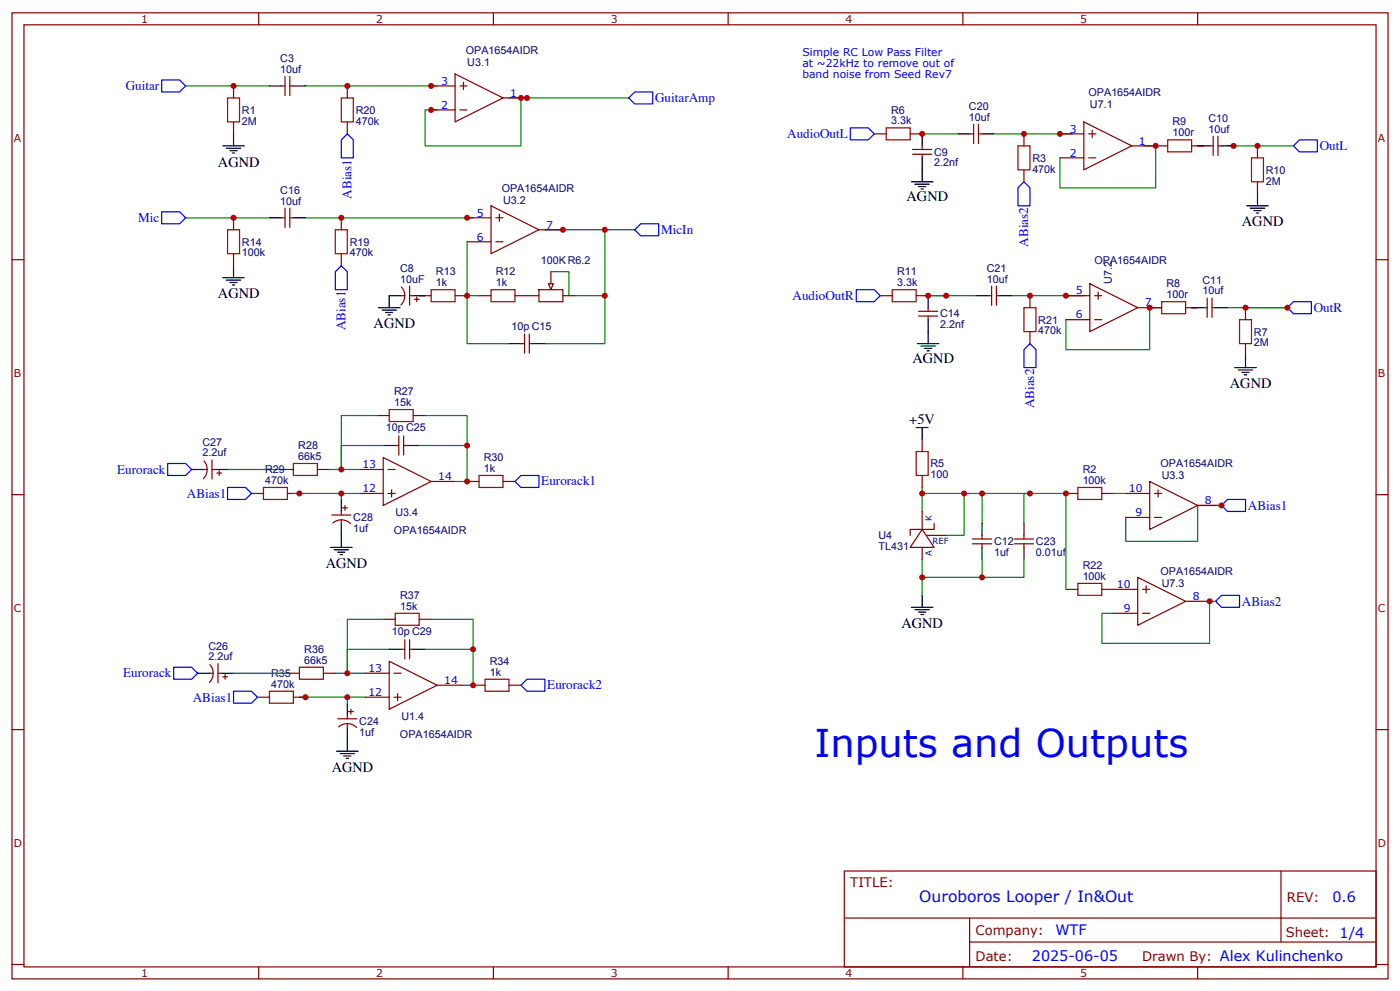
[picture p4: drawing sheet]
<svg xmlns="http://www.w3.org/2000/svg" width="412mm" height="292mm" viewBox="0 0 412 292" stroke-linecap="round" stroke-linejoin="round" font-family="sans-serif">
<g fill="none" stroke="#870000" stroke-width=".35">
<path d="M3.5 3.8h405.4v284.3h-405.4zM7.1 7.3h398.2v277.3h-398.2zM76.2 3.8v3.5M145.3 3.8v3.5M214.5 3.8v3.5M283.6 3.8v3.5M352.8 3.8v3.5M68.8 25.3v3.5M68.8 35.9v3.5M82.9 25.3h1.1M84 22.5v5.6M85.4 22.5v5.6"/>
<path d="M85.4 25.3h1M257.5 39.4h3.6M268.1 39.4h3.5M268.8 44h5.7M268.8 45.4h5.7M271.6 42.9v1.1M271.6 45.4v1.1M340.4 42.9h3.6M351 42.9h3.5M370.4 42.9v3.6M370.4 53.5v3.5M3.5 76.4h3.6"/>
<path d="M162.3 80v3.5M405.3 76.4h3.6M141.1 87h3.5M151.7 87h7M158.7 85.3h7.1v3.5h-7.1zM165.8 87h3.5M259.3 87h3.5M269.9 87h3.5M270.6 91.6h5.6M270.6 93h5.6M273.4 90.6v1M273.4 93v1.1"/>
<path d="M338.7 90.6h3.5M349.2 90.6h3.6M366.9 90.6v3.5M366.9 101.1v3.6M3.5 145.6h3.6M405.3 145.6h3.6M3.5 214.7h3.6M405.3 214.7h3.6M248.7 256.4h156.6v28.2h-156.6zM377.3 256.4v20.9M248.7 270.2h156.5M285.6 277.3h119.6"/>
<path d="M285.6 270.2v14.1M3.5 283.9h3.6M76.2 284.6v3.5M145.3 284.6v3.5M214.5 284.6v3.5M283.6 284.6v3.5M352.8 284.6v3.5M405.3 283.9h3.6"/>
</g>
<g fill="none" stroke="#00f" stroke-width=".35">
<path d="M47.6 23.5h5.3l1.8 1.8-1.8 1.8h-5.3zM102.3 39.4l1.8 1.8v5.3h-3.6v-5.3zM185.2 28.8l1.8-1.7h5.3v3.5h-5.3zM250.5 37.6h5.3l1.7 1.8-1.7 1.8h-5.3zM299.9 55.3l1.7-1.8 1.8 1.8v5.3h-3.5zM381 42.9l1.8-1.7h5.3v3.5h-5.3zM47.6 62.3h5.3l1.8 1.8-1.8 1.8h-5.3zM100.5 78.2l1.8 1.8v5.3h-3.5v-5.3zM187 67.6l1.7-1.7h5.3v3.5h-5.3zM252.2 85.3h5.3l1.8 1.7-1.8 1.8h-5.3zM381 88.8h5.3v3.5h-5.3l-1.8-1.7zM303.4 101.1l1.8 1.8v5.3h-3.6v-5.3z"/>
<path d="M359.8 148.8l1.8-1.8h5.3v3.5h-5.3zM358.1 177l1.7-1.8h5.3v3.6h-5.3z"/>
</g>
<g fill="none" stroke="#008700" stroke-width=".35">
<path d="M54.7 25.3h24.7M90 25.3h38.8M149.9 28.8h3.6v14.1h-28.3v-10.6h3.6M153.5 28.8h31.7M271.6 39.4h10.6M292.8 39.4h22.9M336.9 42.9h3.5v12.4h-28.2v-8.8M361.6 42.9h19.4M54.7 64.1h24.7M90 64.1h49.3M137.6 71.2v15.8M160.5 67.6h17.7v19.4h-8.9"/>
<path d="M162.3 80h5.3v7M178.2 67.6h8.8M137.6 87v14.1h12.3M137.6 87h3.5M178.2 87v14.1h-17.7M273.4 87h14.1M298.1 87h21.2M340.4 90.6h-1.7v12.3h-24.7v-8.8M351 90.6h1.8M361.6 90.6h17.6M271.6 145.2h17.7v8.9M271.6 143.5v7"/>
<path d="M284 145.2v12.4h-5.3M359.8 148.8h-7v10.5h-21.2v-7M271.6 164.6v10.6M289.3 164.6v5.3h-17.7M358.1 177h-1.8v12.3h-31.7v-8.8h3.5"/>
</g>
<g fill="none" stroke="#000" stroke-width=".35">
<path d="M68.8 39.4v3.5M79.4 25.3h3.5M86.4 25.3h3.6M271.6 39.4v3.5M65.6 42.9h6.4M66.7 43.6h4.2M67.7 44.3h2.1M68.4 45h.7M268.5 53.5h6.3M269.5 54.2h4.3M270.6 54.9h2.1M271.3 55.6h.7"/>
<path d="M271.6 46.5v7M370.4 57v3.6M68.8 78.2v3.5M367.2 60.6h6.4M368.3 61.3h4.2M369.4 62h2.1M370.1 62.7h.7M65.6 81.7h6.4M66.7 82.4h4.2M67.7 83.1h2.1M68.4 83.9h.7M111.5 90.6h6.3"/>
<path d="M112.5 91.3h4.3M113.6 92h2.1M114.3 92.7h.7M114.7 87v3.6M273.4 87v3.6M273.4 94.1v7M270.2 101.1h6.4M271.3 101.8h4.2M272.3 102.6h2.2M273 103.3h.8M363.7 108.2h6.4M364.8 108.9h4.2"/>
<path d="M365.8 109.6h2.1M366.5 110.3h.7M366.9 104.7v3.5M269.9 125.8h3.5M271.6 125.8v3.6M268.5 178.8h6.3M269.5 179.5h4.3M271.6 175.2v3.6M270.6 180.2h2.1M271.3 180.9h.7"/>
</g>
<path d="M67 28.8h3.6v7.1h-3.6zM261.1 37.6h7v3.6h-7zM344 41.2h7v3.5h-7zM368.7 46.5h3.5v7h-3.5zM144.6 85.3h7.1v3.5h-7.1zM262.8 85.3h7.1v3.5h-7.1zM342.2 88.8h7v3.5h-7zM365.1 94.1h3.6v7h-3.6z" fill="none" stroke="#a10000" stroke-width=".35"/>
<path d="M161.6 83.5h1.4l-.7 1.8z" fill="#efefef" stroke="#870000" stroke-width=".35"/>
<g fill="none" stroke="#870000" stroke-width=".35">
<path d="M102.3 25.3v3.5M102.3 35.9v3.5M127 32.3h7.1M127 25.3h7.1M134.1 21.8l14.1 7-14.1 7.1zM135.5 32.3h2.1M135.5 25.3h2.1M136.5 24.2v2.2M148.2 28.8h7M285.8 39.4h1M286.8 36.6v5.6M288.2 36.6v5.6"/>
<path d="M288.2 39.4h1.1M301.6 39.4v3.5M312.2 39.4h7.1M319.3 35.9l14.1 7-14.1 7.1zM320.7 39.4h2.1M321.7 38.3v2.2M301.6 50v3.5M312.2 46.5h7.1M320.7 46.5h2.1M333.4 42.9h7M356.3 42.9h1.1M357.4 40.1v5.7"/>
<path d="M358.8 40.1v5.7M358.8 42.9h1M68.8 64.1v3.5M68.8 74.7v3.5M82.9 64.1h1.1M84 61.3v5.6M85.4 61.3v5.6M85.4 64.1h1M100.5 64.1v3.5M100.5 74.7v3.5M137.6 64.1h7M137.6 71.2h7"/>
<path d="M144.6 60.6l14.1 7-14.1 7.1zM146 64.1h2.2M146 71.2h2.2M147.1 63v2.2M158.7 67.6h7.1M118.2 87h1M118.3 84.5a3.8 3.8 0 0 1-.2 5.2M120.6 87h1.1M120.6 84.2v5.7M122.1 88.1h1.4M122.8 87.4v1.4M123.5 87h3.5"/>
<path d="M134.1 87h3.5M154.5 98.3v5.7M155.9 98.3v5.7M291 87h1.1M292.1 84.2v5.7M293.5 87h1.1M293.5 84.2v5.7M303.4 87v3.6M303.4 97.6v3.5M314 87h7M314 94.1h7M321 83.5l14.1 7.1-14.1 7z"/>
<path d="M322.4 87h2.2M322.4 94.1h2.2M323.5 86v2.1M335.1 90.6h7.1M354.5 90.6h1.1M355.6 87.7v5.7M357 87.7v5.7M357 90.6h1.1M153.5 101.1h1M155.9 101.1h1.1M60 138.2h1M60.1 135.6a3.8 3.8 0 0 1-.2 5.3"/>
<path d="M62.4 138.2h1.1M62.4 135.4v5.6M63.9 139.2h1.4M64.6 138.5v1.4M82.9 138.2h3.5M93.5 138.2h3.5M105.8 138.2h7.1M111.1 122.3h3.6M112.9 134.7l14.1 7-14.1 7.1zM114.3 138.2h2.1M116.4 131.1h1.1M117.5 128.3v5.6"/>
<path d="M118.9 128.3v5.6M118.9 131.1h1M121.7 122.3h3.5M271.6 129.4v3.5M271.6 139.9v3.6M74.1 145.2h3.5M84.7 145.2h3.5M97.7 151.6h5.7M98 154a3.8 3.8 0 0 1 5.2 .1M100.5 150.5v1.1M100.5 153v1.1M100.9 149.5h1.4"/>
<path d="M101.6 148.8v1.4M105.8 145.2h7.1M114.3 145.2h2.1M115.4 144.2v2.1M127 141.7h7.1M137.6 141.7h3.5M148.2 141.7h3.5M271.6 155.8l3.6 5.3h-7.1zM271.6 150.5v5.3M273 157.6h5.7M275.2 154.1v1.7h-7.1v1.8M286.5 158.6h5.6"/>
<path d="M289.3 157.6v1M298.8 158.6h5.6M301.6 157.6v1M314 145.2h3.5M324.6 145.2h3.5M331.6 152.3h7.1M331.6 145.2h7.1M338.7 141.7l14.1 7.1-14.1 7zM340.1 152.3h2.1M340.1 145.2h2.1M341.1 144.2v2.1M352.8 148.8h7"/>
<path d="M271.6 161.1v3.5M286.5 160.1h5.6M289.3 160.1v1M298.8 160.1h5.6M301.6 160.1v1M314 173.5h3.5M324.6 173.5h10.5M335.1 169.9l14.1 7.1-14.1 7zM336.5 173.5h2.2M337.6 172.4v2.1M349.2 177h7.1M61.7 198.2h1.1"/>
<path d="M61.8 195.6a3.8 3.8 0 0 1-.1 5.3M64.2 195.3v5.7M64.2 198.2h1.1M65.6 199.2h1.4M66.3 198.5v1.4M84.7 198.2h3.5M95.2 198.2h3.6M107.6 198.2h7.1M112.9 182.3h3.5M114.7 194.6l14.1 7.1-14.1 7zM116.1 198.2h2.1M118.2 191.1h1"/>
<path d="M119.2 188.3v5.6M120.6 188.3v5.6M120.6 191.1h1.1M123.5 182.3h3.5M328.1 180.5h7M336.5 180.5h2.2M75.8 205.2h3.6M86.4 205.2h3.6M99.5 211.6h5.6M99.8 213.9a3.8 3.8 0 0 1 5.2 .2M102.3 210.5v1.1M102.3 213v1"/>
<path d="M102.7 209.4h1.4M103.4 208.7v1.4M107.6 205.2h7.1M116.1 205.2h2.1M117.1 204.2v2.1M128.8 201.7h7M139.3 201.7h3.6M149.9 201.7h3.6"/>
</g>
<g fill="none" stroke="#000" stroke-width=".35">
<path d="M282.2 39.4h3.6M289.3 39.4h3.5M352.8 42.9h3.5M359.8 42.9h3.6M79.4 64.1h3.5M86.4 64.1h3.6M114.7 87h3.5M121.7 87h3.5M287.5 87h3.5M294.6 87h3.5M351 90.6h3.5M358.1 90.6h3.5"/>
<path d="M149.9 101.1h3.6M157 101.1h3.5M56.4 138.2h3.6M63.5 138.2h3.5M112.9 131.1h3.5M119.9 131.1h3.6M100.5 147v3.5M100.5 154.1v7M289.3 154.1v3.5M301.6 154.1v3.5M97.4 161.1h6.3M98.4 161.8h4.3"/>
<path d="M99.5 162.5h2.1M100.2 163.2h.7M289.3 161.1v3.5M301.6 161.1v3.5M58.2 198.2h3.5M65.3 198.2h3.5M114.7 191.1h3.5M121.7 191.1h3.5M102.3 207v3.5M102.3 214v7.1M99.1 221.1h6.4M100.2 221.8h4.2"/>
<path d="M101.2 222.5h2.2M102 223.2h.7"/>
</g>
<g fill="none" stroke="#a10000" stroke-width=".35">
<path d="M100.5 28.8h3.6v7.1h-3.6zM299.9 42.9h3.5v7.1h-3.5zM67 67.6h3.6v7.1h-3.6zM98.8 67.6h3.5v7.1h-3.5zM127 85.3h7.1v3.5h-7.1zM301.6 90.6h3.6v7h-3.6zM86.4 136.4h7.1v3.5h-7.1zM114.7 120.5h7v3.6h-7zM141.1 139.9h7.1v3.6h-7.1zM269.9 132.9h3.5v7h-3.5zM77.6 143.5h7.1v3.5h-7.1zM317.5 143.5h7.1v3.5h-7.1z"/>
<path d="M317.5 171.7h7.1v3.5h-7.1zM88.2 196.4h7v3.5h-7zM116.4 180.5h7.1v3.5h-7.1zM142.9 199.9h7v3.5h-7zM79.4 203.4h7v3.6h-7z"/>
</g>
<g fill="none" stroke="#008700" stroke-width=".35">
<path d="M67 138.2h15.9M111.1 122.3h-10.6v15.9h-3.5M112.9 131.1h-12.4v7.1h5.3M123.5 131.1h14.1M125.2 122.3h12.4v19.4h-3.5M86.4 145.2h14.1M105.8 145.2h-5.3v1.8M289.3 145.2h24.7v28.3M303.4 145.2h-1.8v8.9M328.1 145.2h3.5M301.6 164.6v5.3h-12.3M68.8 198.2h15.9"/>
<path d="M112.9 182.3h-10.6v15.9h-3.5M114.7 191.1h-12.4v7.1h5.3M125.2 191.1h14.1M127 182.3h12.3v19.4h-3.5M88.2 205.2h14.1M107.6 205.2h-5.3v1.8"/>
</g>
<path d="M49.4 136.4h5.3l1.7 1.8-1.7 1.7h-5.3zM67 143.5h5.3l1.8 1.7-1.8 1.8h-5.3zM151.7 141.7l1.8-1.8h5.2v3.6h-5.2zM51.2 196.4h5.2l1.8 1.8-1.8 1.7h-5.2zM68.8 203.4h5.3l1.7 1.8-1.7 1.8h-5.3zM153.5 201.7l1.7-1.8h5.3v3.5h-5.3z" fill="none" stroke="#00f" stroke-width=".35"/>
<g fill="#c00">
<circle cx="68.8" cy="25.3" r=".88"/>
<circle cx="273.4" cy="87" r=".88"/>
<circle cx="178.2" cy="67.6" r=".88"/>
<circle cx="178.2" cy="87" r=".88"/>
<circle cx="68.8" cy="64.1" r=".88"/>
<circle cx="102.3" cy="25.3" r=".88"/>
<circle cx="153.5" cy="28.8" r=".88"/>
<circle cx="100.5" cy="64.1" r=".88"/>
<circle cx="370.4" cy="42.9" r=".88"/>
<circle cx="363.4" cy="42.9" r=".88"/>
<circle cx="278.7" cy="87" r=".88"/>
<circle cx="271.6" cy="39.4" r=".88"/>
<circle cx="271.6" cy="145.2" r=".88"/>
<circle cx="284" cy="145.2" r=".88"/>
<circle cx="271.6" cy="169.9" r=".88"/>
<circle cx="338.7" cy="90.6" r=".88"/>
<circle cx="301.6" cy="39.4" r=".88"/>
<circle cx="303.4" cy="87" r=".88"/>
<circle cx="340.4" cy="42.9" r=".88"/>
<circle cx="379.2" cy="90.6" r=".88"/>
<circle cx="366.9" cy="90.6" r=".88"/>
<circle cx="155.2" cy="28.8" r=".88"/>
<circle cx="127" cy="25.3" r=".88"/>
<circle cx="127" cy="32.3" r=".88"/>
<circle cx="137.6" cy="64.1" r=".88"/>
<circle cx="165.8" cy="67.6" r=".88"/>
<circle cx="137.6" cy="87" r=".88"/>
<circle cx="359.8" cy="148.8" r=".88"/>
<circle cx="356.3" cy="177" r=".88"/>
<circle cx="312.2" cy="39.4" r=".88"/>
<circle cx="314" cy="87" r=".88"/>
<circle cx="289.3" cy="145.2" r=".88"/>
<circle cx="303.4" cy="145.2" r=".88"/>
<circle cx="289.3" cy="169.9" r=".88"/>
<circle cx="314" cy="145.2" r=".88"/>
<circle cx="100.5" cy="138.2" r=".88"/>
<circle cx="137.6" cy="141.7" r=".88"/>
<circle cx="100.5" cy="145.2" r=".88"/>
<circle cx="137.6" cy="131.1" r=".88"/>
<circle cx="88.2" cy="145.2" r=".88"/>
<circle cx="90" cy="205.2" r=".88"/>
<circle cx="139.3" cy="191.1" r=".88"/>
<circle cx="102.3" cy="205.2" r=".88"/>
<circle cx="139.3" cy="201.7" r=".88"/>
<circle cx="102.3" cy="198.2" r=".88"/>
</g>
<text font-size="11.3" fill="#00f" x="239.9" y="222.8">Inputs and Outputs</text>
<text font-size="4.6" fill="#00f" x="270.8" y="265.4">Ouroboros Looper / In&amp;Out</text>
<g font-size="4.2">
<text x="64.2" y="49">AGND</text>
<text x="267.1" y="59.2">AGND</text>
<text x="365.8" y="66.7">AGND</text>
<text x="64.2" y="87.8">AGND</text>
<text x="110.1" y="96.6">AGND</text>
<text x="268.8" y="106.8">AGND</text>
<text x="362.3" y="114.3">AGND</text>
<text x="267.9" y="124.8">+5V</text>
<text x="96" y="167.2">AGND</text>
<text x="265.5" y="184.9">AGND</text>
<text x="97.7" y="227.2">AGND</text>
</g>
<g font-size="4.2" fill="#00f">
<text x="392.5" y="265.6">0.6</text>
<text x="310.9" y="275.2">WTF</text>
<text x="304" y="283">2025-06-05</text>
</g>
<g font-size="3.9" fill="#00f">
<text x="37" y="26.5">Guitar</text>
<text x="193" y="30">GuitarAmp</text>
<text x="231.9" y="40.7">AudioOutL</text>
<text x="388.8" y="44.1">OutL</text>
<text x="103.6" y="58.5" transform="rotate(-90 103.6 58.5)">ABias1</text>
<text x="40.7" y="65.3">Mic</text>
<text x="194.7" y="68.9">MicIn</text>
<text x="302.9" y="72.6" transform="rotate(-90 302.9 72.6)">ABias2</text>
<text x="233.4" y="88.3">AudioOutR</text>
<text x="387" y="91.8">OutR</text>
<text x="101.8" y="97.3" transform="rotate(-90 101.8 97.3)">ABias1</text>
<text x="304.7" y="120.2" transform="rotate(-90 304.7 120.2)">ABias2</text>
<text x="34.5" y="139.4">Eurorack</text>
<text x="159.5" y="142.9">Eurorack1</text>
<text x="55" y="146.5">ABias1</text>
<text x="367.6" y="150.1">ABias1</text>
<text x="365.8" y="178.3">ABias2</text>
<text x="36.3" y="199.4">Eurorack</text>
<text x="161.2" y="202.9">Eurorack2</text>
<text x="56.8" y="206.5">ABias1</text>
</g>
<g font-size="3.9" fill="#800">
<text x="250.5" y="260.9">TITLE:</text>
<text x="379.1" y="265.6">REV:</text>
<text x="287.4" y="275.1">Company:</text>
<text x="378.7" y="275.8">Sheet: 1/4</text>
<text x="287.4" y="282.8">Date:</text>
<text x="336.4" y="282.9">Drawn By: Alex Kulinchenko</text>
</g>
<g font-size="3.2" fill="#800">
<text x="41.6" y="6.8">1</text>
<text x="110.8" y="6.8">2</text>
<text x="179.9" y="6.8">3</text>
<text x="249.1" y="6.8">4</text>
<text x="318.2" y="6.8">5</text>
<text x="4.1" y="41.9">A</text>
<text x="405.9" y="41.9">A</text>
<text x="4.1" y="111">B</text>
<text x="405.9" y="111">B</text>
<text x="4.1" y="180.2">C</text>
<text x="405.9" y="180.2">C</text>
<text x="4.1" y="249.3">D</text>
<text x="405.9" y="249.3">D</text>
<text x="41.6" y="287.6">1</text>
<text x="110.8" y="287.6">2</text>
<text x="179.9" y="287.6">3</text>
<text x="249.1" y="287.6">4</text>
<text x="318.2" y="287.6">5</text>
</g>
<g font-size="3.2" fill="#000080">
<text x="137.2" y="15.9">OPA1654AIDR</text>
<text x="82.6" y="21.4">10uf</text>
<text x="82.6" y="18.2">C3</text>
<text x="137.6" y="19.4">U3.1</text>
<text x="320.7" y="28.2">OPA1654AIDR</text>
<text x="71.3" y="33.5">R1</text>
<text x="104.8" y="33.5">R20</text>
<text x="262.5" y="33.4">R6</text>
<text x="285.4" y="35.5">10uf</text>
<text x="285.4" y="32.3">C20</text>
<text x="321.1" y="31.8">U7.1</text>
<text x="356" y="35.9">C10</text>
<text x="71.3" y="36.7">2M</text>
<text x="104.8" y="36.7">470k</text>
<text x="262.5" y="36.6">3.3k</text>
<text x="345.4" y="40.1">100r</text>
<text x="345.4" y="36.9">R9</text>
<text x="356" y="39.1">10uf</text>
<text x="275.2" y="45.8">C9</text>
<text x="304.1" y="47.6">R3</text>
<text x="275.2" y="49">2.2nf</text>
<text x="304.1" y="50.8">470k</text>
<text x="372.9" y="51.1">R10</text>
<text x="82.6" y="57">C16</text>
<text x="147.8" y="56.5">OPA1654AIDR</text>
<text x="148.2" y="60">U3.2</text>
<text x="372.9" y="54.3">2M</text>
<text x="82.6" y="60.2">10uf</text>
<text x="71.3" y="75.5">100k</text>
<text x="71.3" y="72.3">R14</text>
<text x="103" y="75.5">470k</text>
<text x="103" y="72.3">R19</text>
<text x="159.3" y="77.6">100KR6.2</text>
<text x="322.4" y="77.6">OPA1654AIDR</text>
<text x="117.8" y="83.1">10uF</text>
<text x="117.8" y="80.1">C8</text>
<text x="128.4" y="81">R13</text>
<text x="146.1" y="81">R12</text>
<text x="264.2" y="81">R11</text>
<text x="290.7" y="83.1">10uf</text>
<text x="290.7" y="80">C21</text>
<text x="327.5" y="83.5" transform="rotate(-90 327.5 83.5)">U7.2</text>
<text x="354.2" y="83.5">C11</text>
<text x="128.4" y="84.2">1k</text>
<text x="146.1" y="84.2">1k</text>
<text x="264.2" y="84.2">3.3k</text>
<text x="343.6" y="87.7">100r</text>
<text x="343.6" y="84.6">R8</text>
<text x="354.2" y="86.7">10uf</text>
<text x="276.9" y="93.4">C14</text>
<text x="305.9" y="95.2">R21</text>
<text x="150.7" y="97">10p C15</text>
<text x="276.9" y="96.6">2.2nf</text>
<text x="305.9" y="98.4">470k</text>
<text x="369.4" y="101.9">2M</text>
<text x="369.4" y="98.8">R7</text>
<text x="116.1" y="119.5">15k</text>
<text x="116.1" y="116.3">R27</text>
<text x="59.6" y="131.2">C27</text>
<text x="113.7" y="127">10p C25</text>
<text x="59.6" y="134.3">2.2uf</text>
<text x="87.9" y="135.4">66k5</text>
<text x="87.9" y="132.2">R28</text>
<text x="142.5" y="135.7">R30</text>
<text x="274.1" y="137.6">R5</text>
<text x="341.8" y="137.6">OPA1654AIDR</text>
<text x="78.1" y="142.4">470k</text>
<text x="78.1" y="139.3">R29</text>
<text x="142.5" y="138.9">1k</text>
<text x="274.1" y="140.7">100</text>
<text x="318.9" y="142.4">100k</text>
<text x="318.9" y="139.2">R2</text>
<text x="342.2" y="141.1">U3.3</text>
<text x="104.1" y="153.4">C28</text>
<text x="116.5" y="151.8">U3.4</text>
<text x="104.1" y="156.6">1uf</text>
<text x="116" y="157.1">OPA1654AIDR</text>
<text x="258.8" y="161.8">TL431</text>
<text x="258.8" y="158.8">U4</text>
<text x="292.8" y="160.5">C12</text>
<text x="305.2" y="160.5">C23</text>
<text x="292.8" y="163.6">1uf</text>
<text x="305.2" y="163.6">0.01uf</text>
<text x="318.9" y="167.5">R22</text>
<text x="318.9" y="170.6">100k</text>
<text x="341.8" y="169.3">OPA1654AIDR</text>
<text x="342.2" y="172.9">U7.3</text>
<text x="117.8" y="179.5">15k</text>
<text x="117.8" y="176.3">R37</text>
<text x="61.4" y="191.2">C26</text>
<text x="115.4" y="187">10p C29</text>
<text x="61.4" y="194.3">2.2uf</text>
<text x="89.6" y="195.3">66k5</text>
<text x="89.6" y="192.2">R36</text>
<text x="144.3" y="195.7">R34</text>
<text x="79.9" y="202.4">470k</text>
<text x="79.9" y="199.3">R35</text>
<text x="144.3" y="198.9">1k</text>
<text x="105.8" y="213.4">C24</text>
<text x="118.2" y="211.8">U1.4</text>
<text x="105.8" y="216.6">1uf</text>
<text x="117.8" y="217.1">OPA1654AIDR</text>
</g>
<g font-size="3.2" fill="#00f">
<text x="236.4" y="16.5">Simple RC Low Pass Filter</text>
<text x="236.4" y="19.6">at ~22kHz to remove out of</text>
<text x="236.4" y="22.8">band noise from Seed Rev7</text>
<text x="129.9" y="24.9">3</text>
<text x="150.3" y="28.5">1</text>
<text x="129.9" y="32">2</text>
<text x="315.1" y="39.1">3</text>
<text x="315.1" y="46.1">2</text>
<text x="335.5" y="42.6">1</text>
<text x="140.5" y="63.7">5</text>
<text x="140.5" y="70.8">6</text>
<text x="160.9" y="67.3">7</text>
<text x="316.9" y="86.7">5</text>
<text x="316.9" y="93.7">6</text>
<text x="337.3" y="90.2">7</text>
<text x="106.7" y="137.8">13</text>
<text x="129.1" y="141.4">14</text>
<text x="106.7" y="144.9">12</text>
<text x="332.5" y="144.9">10</text>
<text x="354.9" y="148.4">8</text>
<text x="334.5" y="151.9">9</text>
<text x="329" y="173.1">10</text>
<text x="351.4" y="176.6">8</text>
<text x="331" y="180.2">9</text>
<text x="108.5" y="197.8">13</text>
<text x="130.9" y="201.3">14</text>
<text x="108.5" y="204.9">12</text>
</g>
<g font-size="2.5" fill="#000080">
<text x="274.5" y="153.3" transform="rotate(-90 274.5 153.3)">K</text>
<text x="274.7" y="160.1">REF</text>
<text x="274.5" y="163.6" transform="rotate(-90 274.5 163.6)">A</text>
</g>
</svg>
